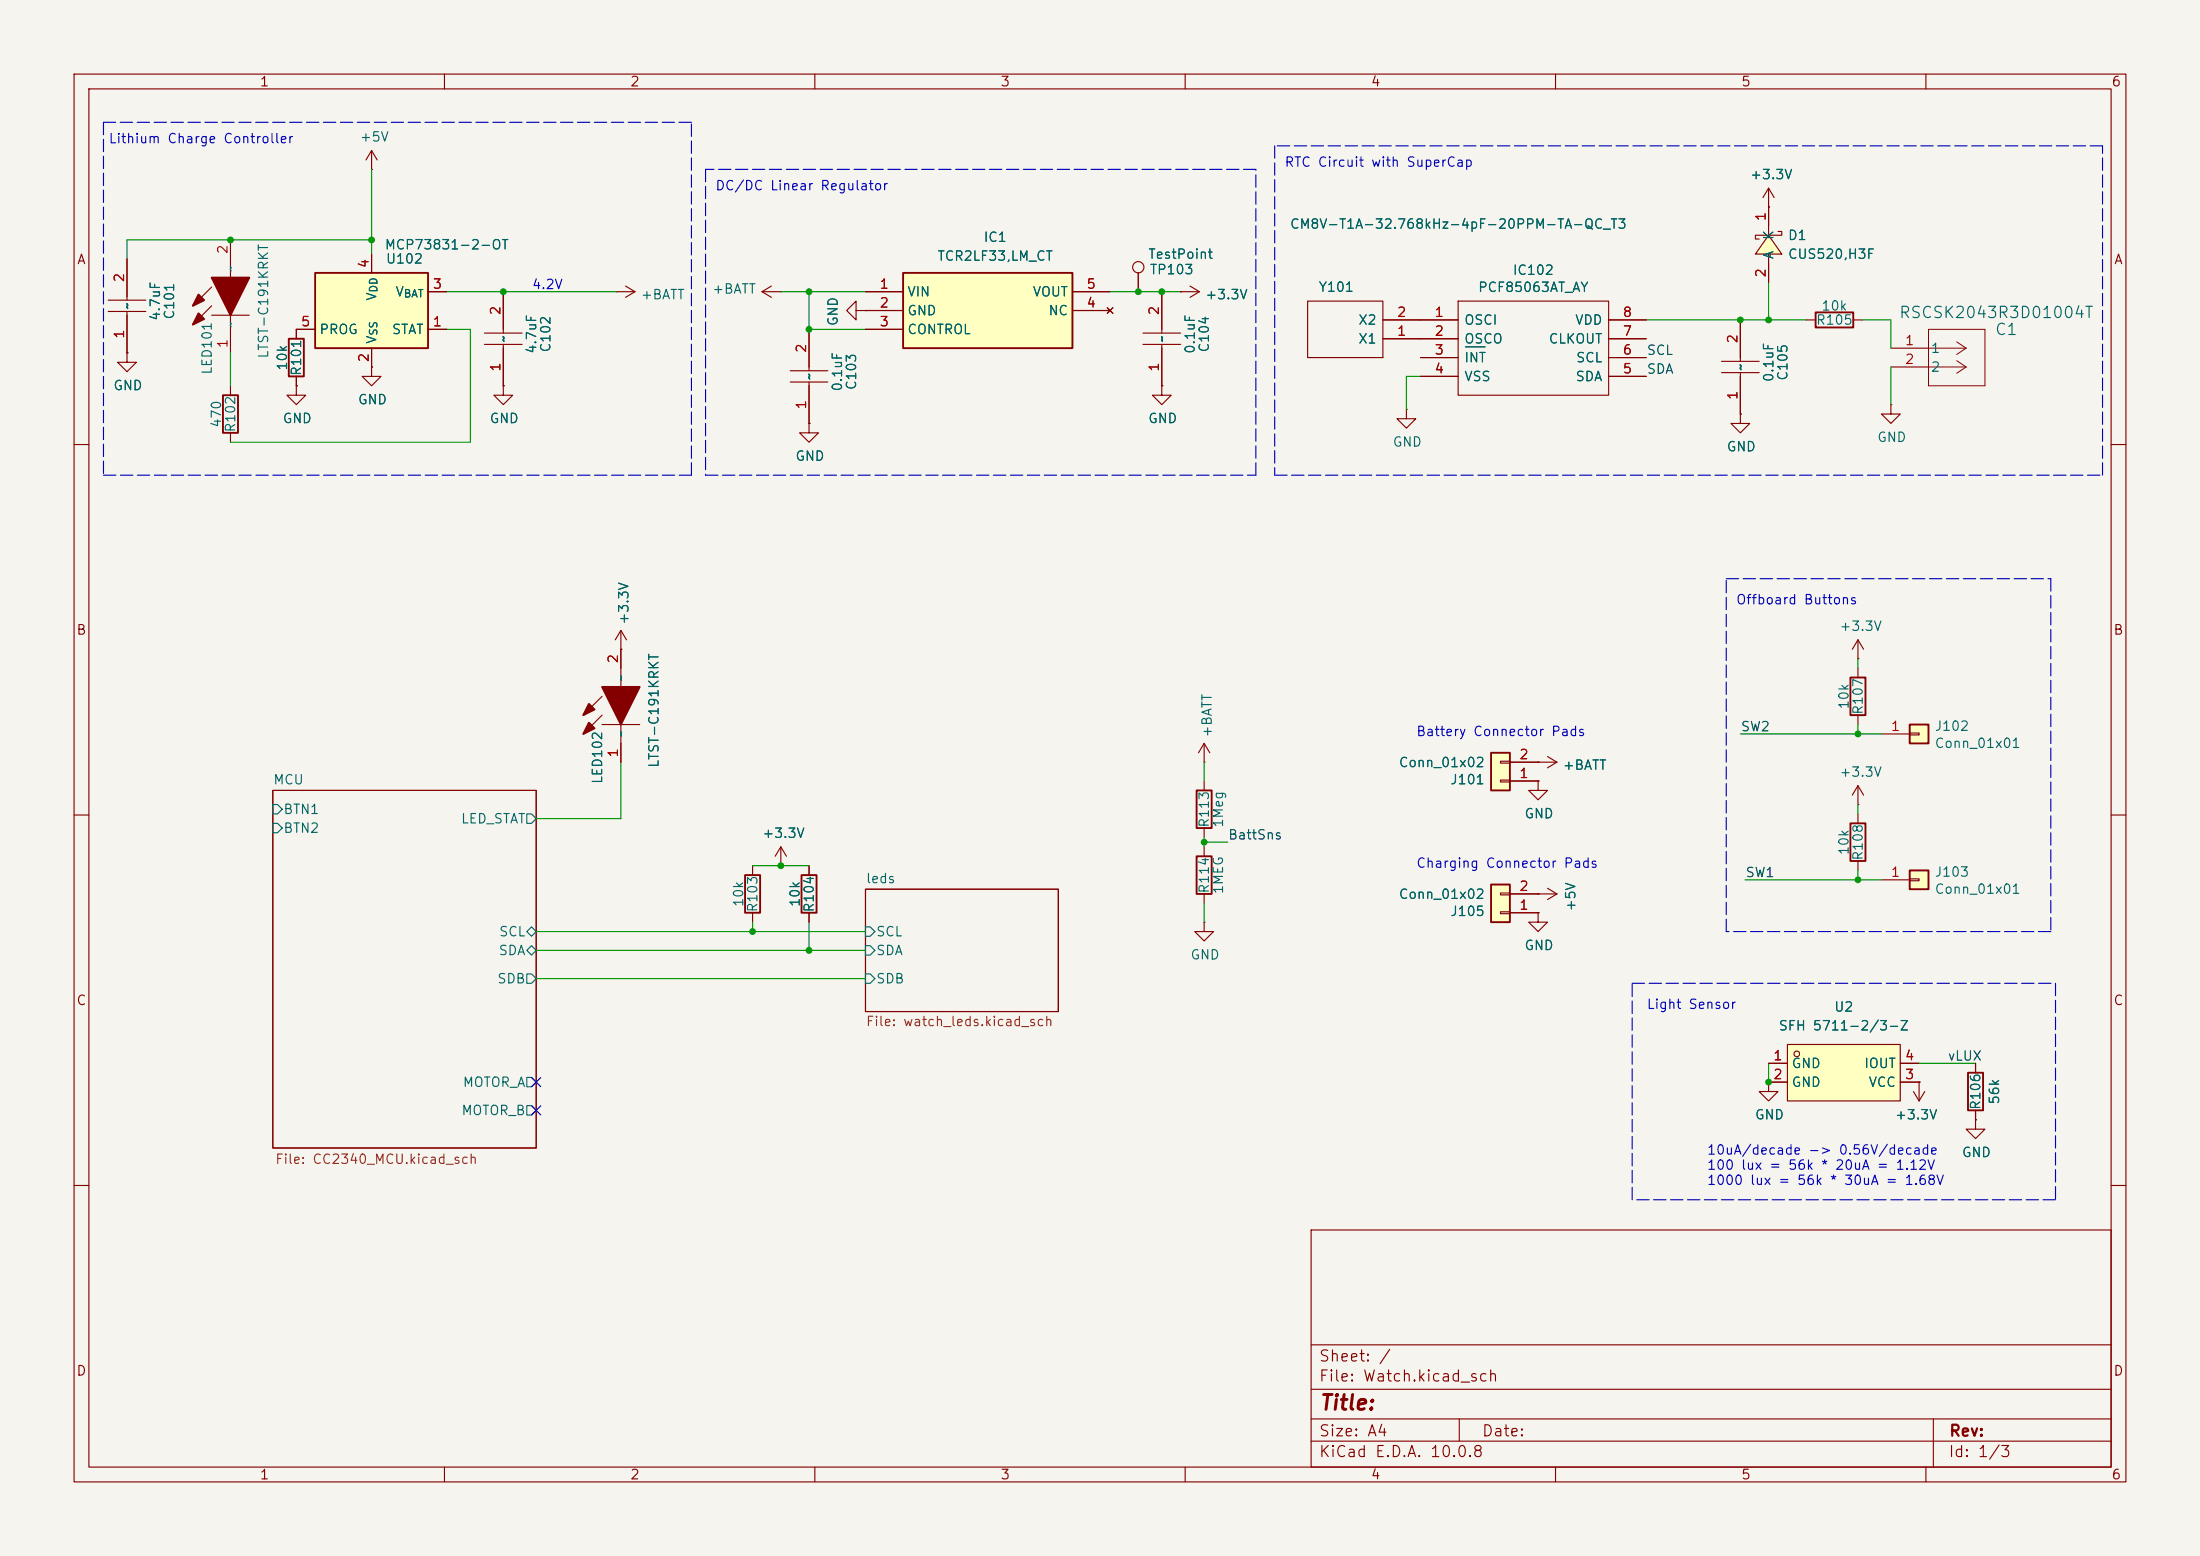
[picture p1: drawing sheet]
<svg xmlns="http://www.w3.org/2000/svg" width="297mm" height="210mm" viewBox="0 0 297 210" stroke-linecap="round" stroke-linejoin="round" font-family="sans-serif">
<path d="M0 0h297v210h-297z" fill="#f5f4ef" stroke="#f5f4ef" stroke-width=".14"/>
<g fill="none" stroke="#840000" stroke-width=".15">
<path d="M10 10h277v190h-277zM12 12h273v186h-273zM60 10v2M110 10v2M160 10v2M210 10v2M260 10v2M102.9 39.4l1.2 .7M102.9 39.4h2.5M104.1 38.6l-1.2 .8M105.4 39.4h.1M17.1 47.6v1.3h1.3l-1.3 1.3-1.2-1.3h1.2"/>
<path d="M17.1 47.6h.1M10 60h2M285 60h2M10 110h2M36.8 106.7h35.6v48.2h-35.6zM162.6 102.9h.1M162.6 100.3v2.6M162.6 105.4v1.3M162.6 111.8v1.2M162.6 114.3v1.3M162.6 100.3l-.8 1.3M162.6 100.3l.7 1.3"/>
<path d="M285 110h2M116.8 120h26.1v16.5h-26.1zM162.6 124.5v1.2h1.2l-1.2 1.3-1.3-1.3h1.3M162.6 124.5h.1M162.6 120.7v1.2M238.8 146.1v1.2h1.2l-1.2 1.3-1.3-1.3h1.3M238.8 146.1h.1M258.3 147.3l.8 1.3M259.1 146.1h.1M259.1 146.1v2.5M259.8 147.3l-.7 1.3M10 160h2"/>
<path d="M177 166h108v32h-108zM285 160h2M60 198v2M110 198v2M160 198v2M177 194.5h108M177 191.5h108M177 187.5h108M177 181.5h108M197 191.5v3M210 198v2M260 198v2"/>
<path d="M261 191.5v6.5"/>
</g>
<path d="M36.8 108.6h.7l.6 .6-.6 .7h-.7zM36.8 111.1h.7l.6 .7-.6 .6h-.7zM71.1 109.9h.7l.6 .6-.6 .6h-.7zM71.1 125.7l.7-.6 .6 .6-.6 .7zM71.1 128.3l.7-.7 .6 .7-.6 .6zM71.1 131.4h.7l.6 .7-.6 .6h-.7zM116.8 127.6h.7l.6 .7-.6 .6h-.7zM116.8 125.1h.7l.6 .6-.6 .7h-.7zM116.8 131.4h.7l.6 .7-.6 .6h-.7zM71.1 145.4h.7l.6 .7-.6 .6h-.7zM71.1 149.2h.7l.6 .7-.6 .6h-.7z" fill="none" stroke="#006464" stroke-width=".15"/>
<path d="M161.5 106.7h2.1v5.1h-2.1zM161.5 115.6h2.1v5.1h-2.1z" fill="none" stroke="#840000" stroke-width=".25"/>
<path d="M241.3 141h15.2v7.6h-15.2z" fill="#ffffc2"/>
<g fill="none" stroke="#840000" stroke-width=".15">
<path d="M17.1 34.9v5.6M28.6 38.7l-2.6 2.6M31.1 32.4v5.1M14.6 42h5.1M14.6 40.5h5.1M17.1 42v5.6M28.6 42.5h5.1M28.6 41.3l-2.6 2.5M31.1 42.5v5.1M31.1 52.1v1.2M31.1 58.4v1.3M40 52.1v1.2h1.3l-1.3 1.3-1.3-1.3h1.3"/>
<path d="M40 52.1h.1M40 44.5v1.2M40 50.8v1.3M115.6 41.9v-1.3l-1.3 1.3 1.3 1.3v-1.3h1.2M116.8 41.9h.1M234.9 55.9v1.3h1.3l-1.3 1.2-1.2-1.2h1.2M234.9 55.9h.1M207.6 102.9h.1M207.6 105.4v1.3h1.3l-1.3 1.3-1.2-1.3h1.2M207.6 105.4h.1M207.6 102.9h2.6M208.9 102.1l1.3 .8"/>
<path d="M210.2 102.9l-1.3 .7M238.8 143.5h2.5M238.8 146.1h2.5M241.3 141h15.2v7.6h-15.2zM256.5 143.5h2.6M256.5 146.1h2.6"/>
<circle cx="242.6" cy="142.2" r=".38"/>
</g>
<g fill="#840000" stroke="#840000" stroke-width=".25">
<path d="M28.6 37.5h5.1l-2.6 5z"/>
<path d="M26.8 42.3l.8 .8-1.6 .7z"/>
<path d="M26.8 39.8l.8 .7-1.6 .8z"/>
</g>
<path d="M30.1 53.3h2v5.1h-2zM39 45.7h2v5.1h-2z" fill="none" stroke="#840000" stroke-width=".25"/>
<path d="M201.3 119.4h2.5v5.1h-2.5z" fill="#ffffc2"/>
<path d="M201.3 119.4h2.5v5.1h-2.5z" fill="none" stroke="#840000" stroke-width=".25"/>
<g fill="none" stroke="#840000" stroke-width=".15">
<path d="M50.2 22.9h.1M50.2 20.3l-.8 1.3M50.2 20.3l.7 1.3M50.2 20.3v2.6M67.9 39.4v5.6M50.2 49.5v1.3h1.2l-1.2 1.3-1.3-1.3h1.3M50.2 49.5h.1M65.4 46.5h5.1M65.4 45h5.1M67.9 52.1v1.2h1.3l-1.3 1.3-1.2-1.3h1.2M67.9 52.1h.1M67.9 46.5v5.6"/>
<path d="M189.9 55.2v1.3h1.2l-1.2 1.3-1.3-1.3h1.3M189.9 55.2h.1M191.8 43.2h5M191.8 45.7h5M191.8 48.3h5M191.8 50.8h5M196.8 40.6h20.4v12.7h-20.4zM217.2 43.2h5M217.2 45.7h5M217.2 48.3h5M217.2 50.8h5M232.4 50.3h5.1"/>
<path d="M232.4 48.8h5.1M234.9 43.2v5.6M234.9 50.3v5.6M202.6 123.1h1.2v.2h-1.2zM202.6 120.5h1.2v.3h-1.2zM203.8 123.2h3.8M203.8 120.7h3.8M207.6 123.2v1.3h1.3l-1.3 1.2-1.2-1.2h1.2M207.6 123.2h.1"/>
</g>
<path d="M197.8 46.8h2.7" fill="none" stroke="#006464" stroke-width=".15"/>
<path d="M42.5 36.8h15.3v10.2h-15.3z" fill="#ffffc2"/>
<path d="M42.5 36.8h15.3v10.2h-15.3z" fill="none" stroke="#840000" stroke-width=".25"/>
<path d="M50.2 34.3v2.5M57.8 39.4h2.5M83.2 39.4h.1M83.2 39.4h2.5M84.5 38.6l1.2 .8M85.7 39.4l-1.2 .7M40 44.5h2.5M50.2 47v2.5M57.8 44.5h2.5" fill="none" stroke="#840000" stroke-width=".15"/>
<path d="M201.3 101.6h2.5v5.1h-2.5z" fill="#ffffc2"/>
<path d="M245.1 42.2h5.1v2h-5.1zM249.8 91.4h2v5.1h-2zM201.3 101.6h2.5v5.1h-2.5z" fill="none" stroke="#840000" stroke-width=".25"/>
<g fill="none" stroke="#840000" stroke-width=".15">
<path d="M243.8 43.2h1.3M250.2 43.2h1.3M255.3 54.6v1.3h1.2l-1.2 1.3-1.3-1.3h1.3M255.3 54.6h.1M250.8 88.9h.1M250.8 86.4v2.5M250.8 90.2v1.2M250.8 96.5v1.3M250.8 86.4l-.7 1.2M250.8 86.4l.8 1.2M202.6 105.3h1.2v.2h-1.2zM202.6 102.7h1.2v.3h-1.2z"/>
<path d="M203.8 105.4h3.8M203.8 102.9h3.8M208.9 119.9l1.3 .8M207.6 120.7h.1M207.6 120.7h2.6M210.2 120.7l-1.3 .7"/>
</g>
<path d="M257.8 117.5h2.5v2.5h-2.5z" fill="#ffffc2"/>
<path d="M257.8 117.5h2.5v2.5h-2.5z" fill="none" stroke="#840000" stroke-width=".25"/>
<path d="M176.5 40.6h10.2v7.7h-10.2zM186.7 45.7h5.1M186.7 43.2h5.1M255.3 47h5M255.3 49.5h5M254 118.7h3.8M257.8 118.6h1.3v.3h-1.3z" fill="none" stroke="#840000" stroke-width=".15"/>
<path d="M260.3 44.5h7.7v7.6h-7.7zM260.3 47h5.1M260.3 49.5h5.1M264.2 46.1l1.2 .9M264.2 48.7l1.2 .8M265.4 47l-1.2 .8M265.4 49.5l-1.2 .9" fill="none" stroke="#840000" stroke-width=".14"/>
<path d="M238.8 31.8l1.7 2.5h-3.5z" fill="#ffffc2"/>
<g fill="none" stroke="#840000" stroke-width=".15">
<path d="M238.8 31.8l1.7 2.5h-3.5zM238.8 27.9v3.9M238.8 34.3v3.8M240 31.2h.5v.6h-3.5v.5h.5M250.8 108.6h.1M250.8 106v2.6M250.8 109.9v1.2M250.8 116.2v1.3M250.8 106l-.7 1.3M250.8 106l.8 1.3M266.7 151.1v1.3h1.3l-1.3 1.3-1.3-1.3h1.3M266.7 151.1h.1"/>
<path d="M266.7 143.5v1.3M266.7 149.9v1.2"/>
</g>
<path d="M249.8 111.1h2v5.1h-2zM265.7 144.8h2v5.1h-2z" fill="none" stroke="#840000" stroke-width=".25"/>
<path d="M257.8 97.8h2.5v2.5h-2.5z" fill="#ffffc2"/>
<path d="M257.8 97.8h2.5v2.5h-2.5z" fill="none" stroke="#840000" stroke-width=".25"/>
<path d="M159.4 39.4h.1M159.4 39.4h2.5M160.7 38.6l1.2 .8M161.9 39.4l-1.2 .7M254 99.1h3.8M257.8 98.9h1.3v.3h-1.3z" fill="none" stroke="#840000" stroke-width=".15"/>
<path d="M121.9 36.8h22.9v10.2h-22.9z" fill="#ffffc2"/>
<path d="M121.9 36.8h22.9v10.2h-22.9zM100.6 118.1h2v5.1h-2zM108.2 118.1h2v5.1h-2z" fill="none" stroke="#840000" stroke-width=".25"/>
<g fill="none" stroke="#840000" stroke-width=".15">
<path d="M17.1 34.9v5.1M50.2 34.3v2.5M57.8 39.4h2.5M67.9 39.4v5.1M116.8 39.4h5.1M144.8 39.4h5.1M153.7 36.8v2.6M156.8 39.4v5.6M159.4 39.4h.1M238.8 27.9h.1M238.8 25.4l-.8 1.3M238.8 25.4l.7 1.3"/>
<path d="M238.8 25.4v5.1M238.8 35.6v2.5M17.1 47.6h.1M17.1 42.5v5.1M40 52.1h.1M40 50.8v1.3M42.5 44.5h-2.5v1.2M50.2 49.5h.1M50.2 47v2.5M57.8 44.5h2.5M67.9 52.1h.1M67.9 47v5.1"/>
<path d="M106.7 51.6h5.1M106.7 50h5.1M109.2 57.2v1.2h1.3l-1.3 1.3-1.3-1.3h1.3M109.2 57.2h.1M109.2 44.5v5.5M109.2 51.6v5.6M116.8 41.9h.1M116.8 41.9h5.1M116.8 44.5h5.1M144.8 41.9h5.1M149.5 41.5l.7 .8M150.2 41.5l-.7 .8"/>
<path d="M154.3 46.5h5.1M154.3 45h5.1M156.8 52.1v1.2h1.3l-1.3 1.3-1.2-1.3h1.2M156.8 52.1h.1M156.8 46.5v5.6M186.7 43.2h10.1M186.7 45.7h10.1M191.8 48.3h5M191.8 50.8h5M217.2 43.2h5M217.2 45.7h5M217.2 48.3h5"/>
<path d="M217.2 50.8h5M234.9 55.9h.1M234.9 43.2v5.1M234.9 50.8v5.1M81.3 97.8h5.1M81.3 96.5l-2.6 2.6M81.3 94l-2.6 2.5M83.8 87.6h.1M83.8 85.1v7.6M83.8 97.8v5.1M83.8 85.1l-.7 1.3M83.8 85.1l.8 1.3"/>
<path d="M101.6 116.8v1.3M105.4 116.8h.1M105.4 114.3l-.8 1.3M105.4 114.3l.8 1.3M105.4 114.3v2.5M109.2 116.8v1.3M203.8 105.4h3.8M203.8 102.9h3.8M207.6 102.9h.1M207.6 105.4h.1M101.6 123.2v1.3M109.2 123.2v1.3"/>
<path d="M203.8 123.2h3.8M203.8 120.7h3.8M207.6 123.2h.1M207.6 120.7h.1M238.8 146.1h.1M238.8 143.5h2.5M238.8 146.1h2.5M256.5 143.5h2.6M256.5 146.1h2.6M259.1 146.1h.1M266.7 151.1h.1M266.7 143.5v1.3"/>
<path d="M266.7 149.9v1.2"/>
<circle cx="153.7" cy="36.1" r=".76"/>
</g>
<g fill="#840000" stroke="#840000" stroke-width=".25">
<path d="M81.3 92.7h5.1l-2.6 5.1z"/>
<path d="M79.5 97.5l.8 .8-1.6 .8z"/>
<path d="M79.5 95l.8 .8-1.6 .7z"/>
</g>
<g fill="none" stroke="#0000c2" stroke-width=".15" stroke-dasharray="1.7 .6">
<path d="M14 16.5v47.6M93.3 16.5h-79.3M172.1 19.7v44.4M283.8 19.7h-111.7M95.2 22.9v41.2M169.5 22.9h-74.3M14 64.1h79.3M93.3 64.1v-47.6M95.2 64.1h74.3M169.5 64.1v-41.2M172.1 64.1h111.7M233 78.1h43.9"/>
<path d="M276.9 78.1v47.6M283.8 64.1v-44.4M220.3 132.7h57.2M233 125.7v-47.6M276.9 125.7h-43.9M277.5 132.7v29.2M220.3 161.9v-29.2M277.5 161.9h-57.2"/>
</g>
<g fill="none" stroke="#009600" stroke-width=".15">
<path d="M50.2 22.9v11.4M50.2 32.4h-33.1v2.5M60.3 39.4h22.9M105.4 39.4h11.4M109.2 39.4v5.1h7.6M149.9 39.4h9.5M238.8 38.1v5.1M31.1 47.6v4.5M60.3 44.5h3.2v15.2h-32.4M191.8 50.8h-1.9v4.4M222.2 43.2h21.6M251.5 43.2h3.8v3.8"/>
<path d="M255.3 49.5v5.1M234.9 99.1h19.1M250.8 88.9v1.3M250.8 97.8v1.3M83.8 102.9v7.6h-11.4M101.6 116.8h7.6M162.6 102.9v2.5M162.6 113v1.3M162.6 113.7h3.1M235.6 118.7h18.4M250.8 108.6v1.3M250.8 117.5v1.2"/>
<path d="M72.4 125.7h44.4M72.4 128.3h44.4M72.4 132.1h44.4M101.6 124.5v1.2M109.2 124.5v3.8M162.6 121.9v2.6M238.8 143.5v2.6M259.1 143.5h7.6"/>
</g>
<path d="M71.8 149.3l1.2 1.2M71.8 145.4l1.2 1.3M73 149.3l-1.2 1.2M73 145.4l-1.2 1.3" fill="none" stroke="#000084" stroke-width=".15"/>
<path d="M197.8 46.8h2.7" fill="none" stroke="#006464" stroke-width=".15"/>
<g fill="#009600">
<circle cx="31.1" cy="32.4" r=".46"/>
<circle cx="50.2" cy="32.4" r=".46"/>
<circle cx="109.2" cy="39.4" r=".46"/>
<circle cx="109.2" cy="44.5" r=".46"/>
<circle cx="67.9" cy="39.4" r=".46"/>
<circle cx="162.6" cy="113.7" r=".46"/>
<circle cx="109.2" cy="128.3" r=".46"/>
<circle cx="105.4" cy="116.8" r=".46"/>
<circle cx="238.8" cy="146.1" r=".46"/>
<circle cx="250.8" cy="118.7" r=".46"/>
<circle cx="101.6" cy="125.7" r=".46"/>
<circle cx="156.8" cy="39.4" r=".46"/>
<circle cx="153.7" cy="39.4" r=".46"/>
<circle cx="250.8" cy="99.1" r=".46"/>
<circle cx="238.8" cy="43.2" r=".46"/>
<circle cx="234.9" cy="43.2" r=".46"/>
</g>
<text font-size="2" fill="#840000" x="178" y="190.8">Title:</text>
<g font-size="1.5" fill="#006464">
<text x="256.3" y="43.3">RSCSK2043R3D01004T</text>
<text x="269.2" y="45.6">C1</text>
</g>
<g font-size="1.5" fill="#840000">
<text x="178" y="184.1">Sheet: /</text>
<text x="178" y="186.8">File: Watch.kicad_sch</text>
<text x="178" y="197">KiCad E.D.A. 10.0.8</text>
<text x="178" y="194.2">Size: A4</text>
<text x="200" y="194.2">Date:</text>
<text x="263" y="197">Id: 1/3</text>
<text x="263" y="194.2">Rev:</text>
</g>
<g font-size="1.3" fill="#840000">
<text x="35" y="12">1</text>
<text x="85" y="12">2</text>
<text x="135" y="12">3</text>
<text x="185" y="12">4</text>
<text x="235" y="12">5</text>
<text x="285" y="12">6</text>
<text x="10.3" y="36">A</text>
<text x="285.3" y="36">A</text>
<text x="10.2" y="86">B</text>
<text x="285.2" y="86">B</text>
<text x="10.2" y="136">C</text>
<text x="285.2" y="136">C</text>
<text x="10.2" y="186">D</text>
<text x="285.2" y="186">D</text>
<text x="35" y="200">1</text>
<text x="85" y="200">2</text>
<text x="135" y="200">3</text>
<text x="185" y="200">4</text>
<text x="235" y="200">5</text>
<text x="285" y="200">6</text>
</g>
<g font-size="1.3" fill="#0000c2">
<text x="14.6" y="19.7">Lithium Charge Controller</text>
<text x="173.3" y="22.8">RTC Circuit with SuperCap</text>
<text x="96.5" y="26">DC/DC Linear Regulator</text>
<text x="71.7" y="39.3">4.2V</text>
<text x="234.3" y="81.9">Offboard Buttons</text>
<text x="191.1" y="99.7">Battery Connector Pads</text>
<text x="191.1" y="117.4">Charging Connector Pads</text>
<text x="222.2" y="136.5">Light Sensor</text>
<text x="230.4" y="156.2">10uA/decade -&gt; 0.56V/decade</text>
<text x="230.4" y="158.2">100 lux = 56k * 20uA = 1.12V</text>
<text x="230.4" y="160.2">1000 lux = 56k * 30uA = 1.68V</text>
</g>
<g font-size="1.3" fill="#006464">
<text x="48.5" y="19.4">+5V</text>
<text x="236.2" y="24.5">+3.3V</text>
<text x="51.9" y="34">MCP73831-2-OT</text>
<text x="52" y="35.9">U102</text>
<text x="126.5" y="35.5">TCR2LF33,LM_CT</text>
<text x="132.7" y="33">IC1</text>
<text x="154.9" y="35.3">TestPoint</text>
<text x="174.1" y="31.2">CM8V-T1A-32.768kHz-4pF-20PPM-TA-QC_T3</text>
<text x="239.7" y="35.1" transform="rotate(-90 239.7 35.1)">A</text>
<text x="239.7" y="32.5" transform="rotate(-90 239.7 32.5)">K</text>
<text x="241.3" y="32.7">D1</text>
<text x="241.3" y="35.3">CUS520,H3F</text>
<text x="18.1" y="41.8" transform="rotate(-90 18.1 41.8)">~</text>
<text x="32.1" y="36.8" transform="rotate(-90 32.1 36.8)">~</text>
<text x="51.1" y="40.7" transform="rotate(-90 51.1 40.7)">V</text>
<text x="53.3" y="40.3">V</text>
<text x="86.4" y="40.7">+BATT</text>
<text x="96.1" y="40">+BATT</text>
<text x="122.4" y="40.3">VIN</text>
<text x="139.3" y="40.3">VOUT</text>
<text x="155.1" y="37.3">TP103</text>
<text x="162.6" y="40.7">+3.3V</text>
<text x="177.9" y="39.7">Y101</text>
<text x="199.4" y="39.7">PCF85063AT_AY</text>
<text x="204.1" y="37.4">IC102</text>
<text x="21.9" y="43.4" transform="rotate(-90 21.9 43.4)">4.7uF</text>
<text x="23.8" y="43.2" transform="rotate(-90 23.8 43.2)">C101</text>
<text x="32.1" y="44.3" transform="rotate(-90 32.1 44.3)">~</text>
<text x="43" y="45.4">PROG</text>
<text x="51.1" y="46.5" transform="rotate(-90 51.1 46.5)">V</text>
<text x="52.8" y="45.4">STAT</text>
<text x="68.9" y="46.3" transform="rotate(-90 68.9 46.3)">~</text>
<text x="72.7" y="47.8" transform="rotate(-90 72.7 47.8)">4.7uF</text>
<text x="74.6" y="47.7" transform="rotate(-90 74.6 47.7)">C102</text>
<text x="113.4" y="44.1" transform="rotate(-90 113.4 44.1)">GND</text>
<text x="122.4" y="42.9">GND</text>
<text x="122.4" y="45.4">CONTROL</text>
<text x="141.4" y="42.9">NC</text>
<text x="157.8" y="46.3" transform="rotate(-90 157.8 46.3)">~</text>
<text x="161.6" y="47.8" transform="rotate(-90 161.6 47.8)">0.1uF</text>
<text x="163.5" y="47.7" transform="rotate(-90 163.5 47.7)">C104</text>
<text x="183.3" y="46.7">X1</text>
<text x="183.3" y="44.1">X2</text>
<text x="197.6" y="44.1">OSCI</text>
<text x="197.6" y="46.7">OSCO</text>
<text x="209" y="46.7">CLKOUT</text>
<text x="212.6" y="44.1">VDD</text>
<text x="245.1" y="44.1">R105</text>
<text x="245.8" y="42.2">10k</text>
<text x="260.6" y="48">1</text>
<text x="15.2" y="53">GND</text>
<text x="28.9" y="50.7" transform="rotate(-90 28.9 50.7)">LED101</text>
<text x="36.5" y="48.5" transform="rotate(-90 36.5 48.5)">LTST-C191KRKT</text>
<text x="39.1" y="50.1" transform="rotate(-90 39.1 50.1)">10k</text>
<text x="41" y="50.8" transform="rotate(-90 41 50.8)">R101</text>
<text x="110.2" y="51.3" transform="rotate(-90 110.2 51.3)">~</text>
<text x="114" y="52.9" transform="rotate(-90 114 52.9)">0.1uF</text>
<text x="115.9" y="52.7" transform="rotate(-90 115.9 52.7)">C103</text>
<text x="197.6" y="49.2">INT</text>
<text x="197.6" y="51.8">VSS</text>
<text x="212.6" y="51.8">SDA</text>
<text x="212.7" y="49.2">SCL</text>
<text x="235.9" y="50.1" transform="rotate(-90 235.9 50.1)">~</text>
<text x="239.7" y="51.7" transform="rotate(-90 239.7 51.7)">0.1uF</text>
<text x="241.6" y="51.5" transform="rotate(-90 241.6 51.5)">C105</text>
<text x="260.6" y="50.5">2</text>
<text x="30.2" y="57.8" transform="rotate(-90 30.2 57.8)">470</text>
<text x="32.1" y="58.5" transform="rotate(-90 32.1 58.5)">R102</text>
<text x="38.1" y="57.4">GND</text>
<text x="48.2" y="54.9">GND</text>
<text x="66" y="57.4">GND</text>
<text x="154.9" y="57.4">GND</text>
<text x="253.3" y="60">GND</text>
<text x="107.3" y="62.5">GND</text>
<text x="187.9" y="60.6">GND</text>
<text x="233" y="61.2">GND</text>
<text x="85.2" y="84.4" transform="rotate(-90 85.2 84.4)">+3.3V</text>
<text x="248.2" y="85.5">+3.3V</text>
<text x="84.8" y="92.1" transform="rotate(-90 84.8 92.1)">~</text>
<text x="249.9" y="95.8" transform="rotate(-90 249.9 95.8)">10k</text>
<text x="84.8" y="99.6" transform="rotate(-90 84.8 99.6)">~</text>
<text x="163.9" y="99.6" transform="rotate(-90 163.9 99.6)">+BATT</text>
<text x="251.8" y="96.6" transform="rotate(-90 251.8 96.6)">R107</text>
<text x="261.1" y="99">J102</text>
<text x="261.1" y="101.3">Conn_01x01</text>
<text x="36.8" y="106.2">MCU</text>
<text x="81.6" y="105.9" transform="rotate(-90 81.6 105.9)">LED102</text>
<text x="89.2" y="103.7" transform="rotate(-90 89.2 103.7)">LTST-C191KRKT</text>
<text x="188.7" y="103.9">Conn_01x02</text>
<text x="195.7" y="106.2">J101</text>
<text x="210.9" y="104.2">+BATT</text>
<text x="248.2" y="105.2">+3.3V</text>
<text x="38.2" y="110.2">BTN1</text>
<text x="38.2" y="112.7">BTN2</text>
<text x="62.1" y="111.5">LED_STAT</text>
<text x="102.8" y="113.4">+3.3V</text>
<text x="163.5" y="111.8" transform="rotate(-90 163.5 111.8)">R113</text>
<text x="165.4" y="111.8" transform="rotate(-90 165.4 111.8)">1Meg</text>
<text x="205.7" y="110.8">GND</text>
<text x="116.8" y="119.5">leds</text>
<text x="249.9" y="115.5" transform="rotate(-90 249.9 115.5)">10k</text>
<text x="251.8" y="116.2" transform="rotate(-90 251.8 116.2)">R108</text>
<text x="261.1" y="118.6">J103</text>
<text x="100.7" y="122.5" transform="rotate(-90 100.7 122.5)">10k</text>
<text x="102.6" y="123.2" transform="rotate(-90 102.6 123.2)">R103</text>
<text x="108.3" y="122.5" transform="rotate(-90 108.3 122.5)">10k</text>
<text x="110.2" y="123.2" transform="rotate(-90 110.2 123.2)">R104</text>
<text x="163.5" y="120.7" transform="rotate(-90 163.5 120.7)">R114</text>
<text x="165.4" y="120.8" transform="rotate(-90 165.4 120.8)">1MEG</text>
<text x="188.7" y="121.6">Conn_01x02</text>
<text x="195.7" y="124">J105</text>
<text x="213" y="123.1" transform="rotate(-90 213 123.1)">+5V</text>
<text x="261.1" y="121">Conn_01x01</text>
<text x="67.2" y="129.2">SDA</text>
<text x="67.3" y="126.7">SCL</text>
<text x="118.2" y="129.2">SDA</text>
<text x="118.2" y="126.7">SCL</text>
<text x="160.6" y="129.8">GND</text>
<text x="205.7" y="128.5">GND</text>
<text x="67" y="133">SDB</text>
<text x="118.2" y="133">SDB</text>
<text x="247.5" y="136.9">U2</text>
<text x="240" y="139.4">SFH 5711-2/3-Z</text>
<text x="62.4" y="147">MOTOR_A</text>
<text x="241.8" y="144.5">GND</text>
<text x="241.8" y="147">GND</text>
<text x="251.6" y="144.5">IOUT</text>
<text x="252.2" y="147">VCC</text>
<text x="267.7" y="149.9" transform="rotate(-90 267.7 149.9)">R106</text>
<text x="270.2" y="149.2" transform="rotate(-90 270.2 149.2)">56k</text>
<text x="62.2" y="150.8">MOTOR_B</text>
<text x="236.8" y="151.4">GND</text>
<text x="255.7" y="151.4">+3.3V</text>
<text x="264.8" y="156.5">GND</text>
</g>
<g font-size="1.3" fill="#a90000">
<text x="238.7" y="29.9" transform="rotate(-90 238.7 29.9)">1</text>
<text x="31" y="34.4" transform="rotate(-90 31 34.4)">2</text>
<text x="17.1" y="38.2" transform="rotate(-90 17.1 38.2)">2</text>
<text x="50.1" y="36.3" transform="rotate(-90 50.1 36.3)">4</text>
<text x="58.3" y="39.3">3</text>
<text x="118.6" y="39.3">1</text>
<text x="118.6" y="41.8">2</text>
<text x="146.6" y="41.8">4</text>
<text x="146.6" y="39.3">5</text>
<text x="238.7" y="37.6" transform="rotate(-90 238.7 37.6)">2</text>
<text x="17.1" y="45.8" transform="rotate(-90 17.1 45.8)">1</text>
<text x="31" y="47.1" transform="rotate(-90 31 47.1)">1</text>
<text x="40.5" y="44.4">5</text>
<text x="58.3" y="44.4">1</text>
<text x="67.9" y="42.6" transform="rotate(-90 67.9 42.6)">2</text>
<text x="109.1" y="47.7" transform="rotate(-90 109.1 47.7)">2</text>
<text x="118.6" y="44.4">3</text>
<text x="156.8" y="42.6" transform="rotate(-90 156.8 42.6)">2</text>
<text x="188.5" y="45.6">1</text>
<text x="188.5" y="43.1">2</text>
<text x="193.6" y="43.1">1</text>
<text x="193.6" y="45.6">2</text>
<text x="219" y="45.6">7</text>
<text x="219" y="43.1">8</text>
<text x="234.9" y="46.5" transform="rotate(-90 234.9 46.5)">2</text>
<text x="257.1" y="46.9">1</text>
<text x="50.1" y="49" transform="rotate(-90 50.1 49)">2</text>
<text x="67.9" y="50.3" transform="rotate(-90 67.9 50.3)">1</text>
<text x="156.8" y="50.3" transform="rotate(-90 156.8 50.3)">1</text>
<text x="193.6" y="48.2">3</text>
<text x="193.6" y="50.7">4</text>
<text x="219" y="50.7">5</text>
<text x="219" y="48.2">6</text>
<text x="257.1" y="49.4">2</text>
<text x="109.1" y="55.3" transform="rotate(-90 109.1 55.3)">1</text>
<text x="234.9" y="54.1" transform="rotate(-90 234.9 54.1)">1</text>
<text x="83.7" y="89.6" transform="rotate(-90 83.7 89.6)">2</text>
<text x="255.2" y="99">1</text>
<text x="83.7" y="102.3" transform="rotate(-90 83.7 102.3)">1</text>
<text x="205" y="105.3">1</text>
<text x="205" y="102.8">2</text>
<text x="255.2" y="118.7">1</text>
<text x="205" y="123.1">1</text>
<text x="205" y="120.6">2</text>
<text x="239.3" y="143.4">1</text>
<text x="257.1" y="143.4">4</text>
<text x="239.3" y="146">2</text>
<text x="257.1" y="146">3</text>
</g>
<g font-size="1.3" fill="#0f0f0f">
<text x="222.2" y="48.2">SCL</text>
<text x="222.2" y="50.8">SDA</text>
<text x="234.9" y="99">SW2</text>
<text x="165.7" y="113.6">BattSns</text>
<text x="235.6" y="118.7">SW1</text>
<text x="262.9" y="143.5">vLUX</text>
</g>
<g font-size="1.3" fill="#725600">
<text x="116.8" y="138.8">File: watch_leds.kicad_sch</text>
<text x="37.1" y="157.4">File: CC2340_MCU.kicad_sch</text>
</g>
<g font-size="1" fill="#006464">
<text x="51.2" y="39.6" transform="rotate(-90 51.2 39.6)">DD</text>
<text x="54.4" y="40.4">BAT</text>
<text x="51.2" y="45.4" transform="rotate(-90 51.2 45.4)">SS</text>
</g>
</svg>
